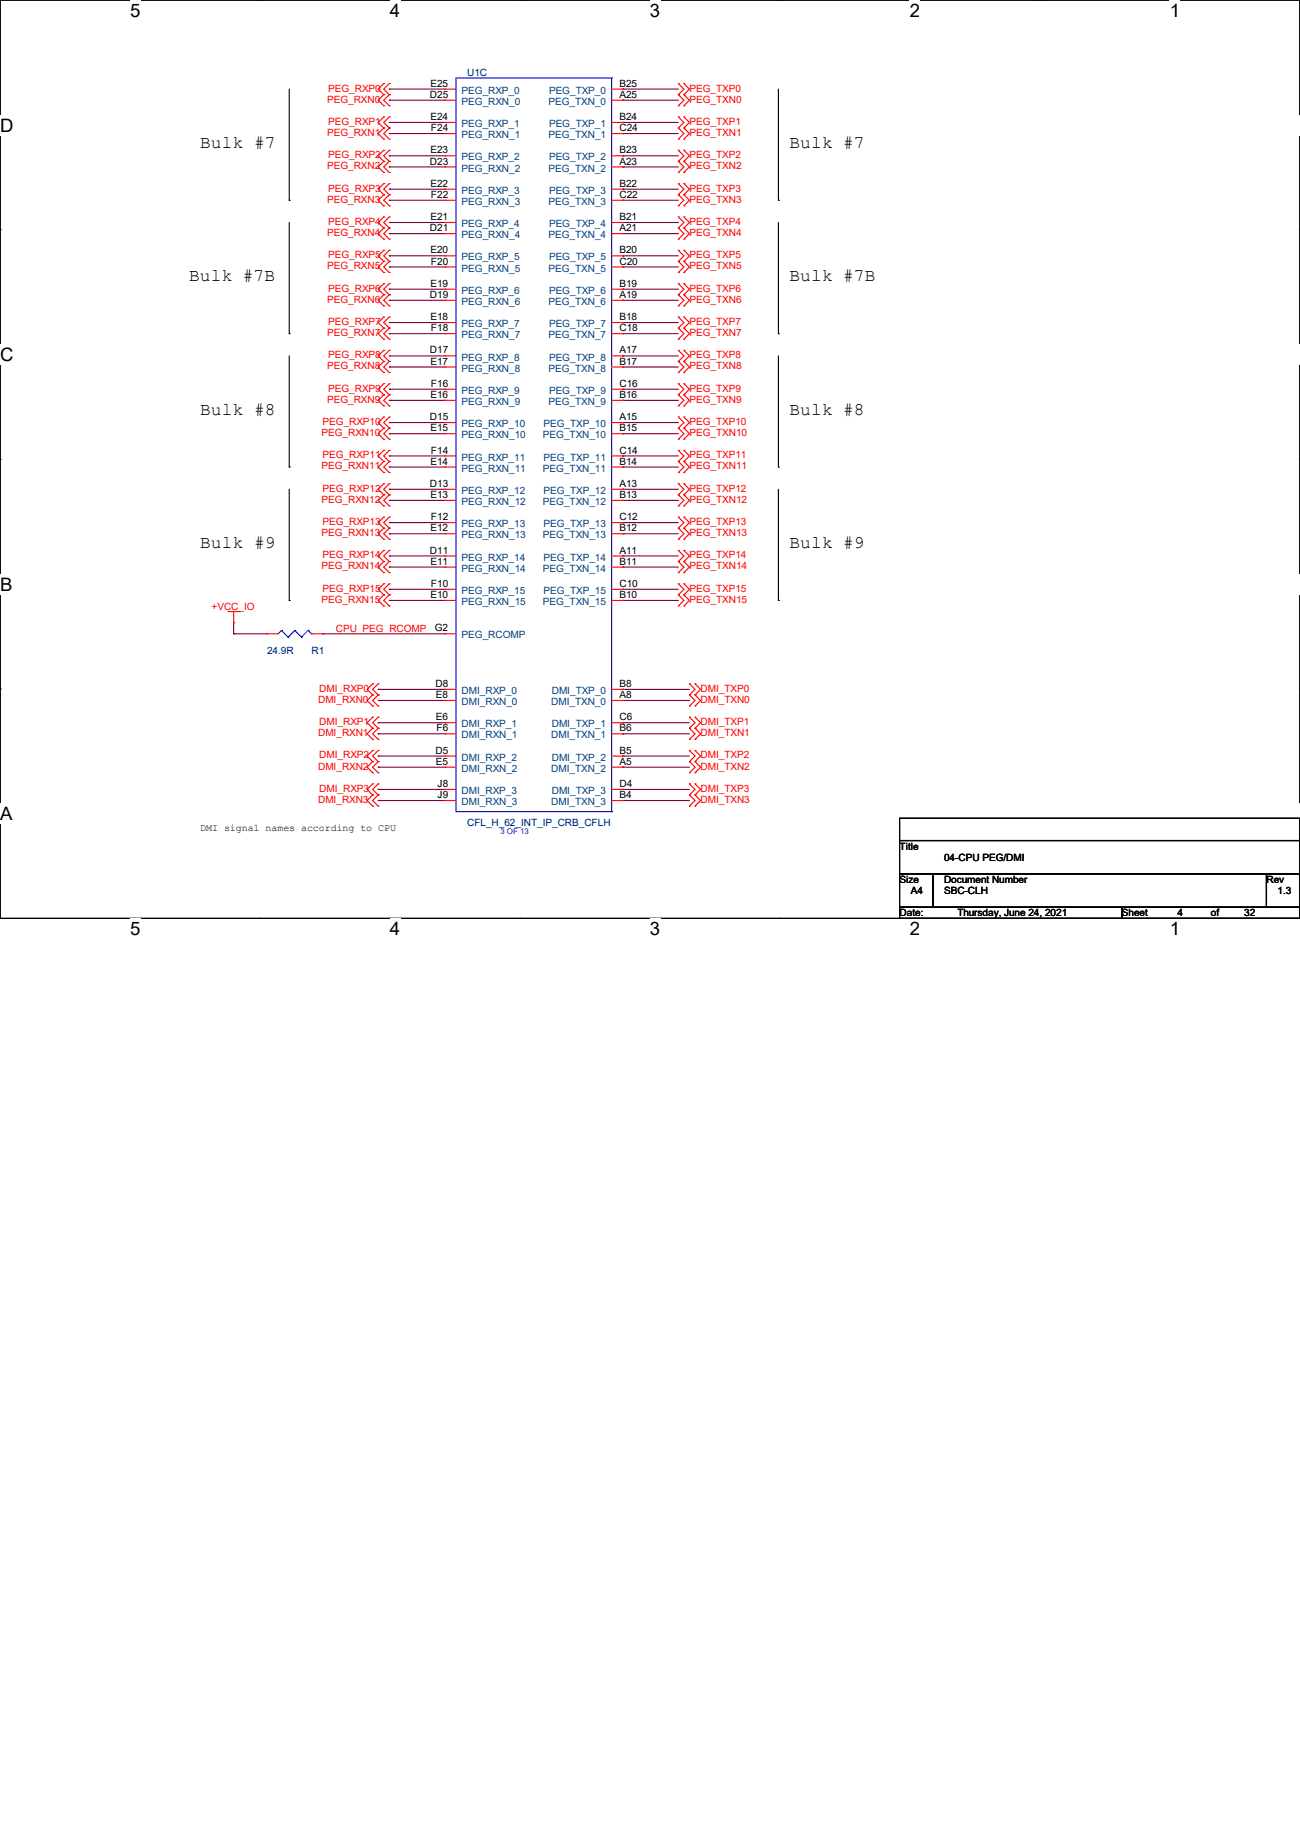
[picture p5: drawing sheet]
<svg xmlns="http://www.w3.org/2000/svg" width="297mm" height="420mm" viewBox="0 0 297 420" stroke-linecap="round" stroke-linejoin="round" font-family="sans-serif">
<path d="M0 0h297v209.8h-297z" fill="none" stroke="#000" stroke-width=".25"/>
<g fill="#fff">
<path d="M29.7 0h2.4v4.8h-2.4z"/>
<path d="M29.7 209.8h2.4v4.8h-2.4z"/>
</g>
<path d="M59.4 0h.1M59.4 209.8h.1" fill="none" stroke="#000" stroke-width=".25"/>
<g fill="#fff">
<path d="M89.1 0h2.3v4.8h-2.3z"/>
<path d="M89.1 209.8h2.3v4.8h-2.3z"/>
</g>
<path d="M118.8 0h.1M118.8 209.8h.1" fill="none" stroke="#000" stroke-width=".25"/>
<g fill="#fff">
<path d="M148.5 0h2.3v4.8h-2.3z"/>
<path d="M148.5 209.8h2.3v4.8h-2.3z"/>
</g>
<path d="M178.2 0h.1M178.2 209.8h.1" fill="none" stroke="#000" stroke-width=".25"/>
<g fill="#fff">
<path d="M207.9 0h2.3v4.8h-2.3z"/>
<path d="M207.9 209.8h2.3v4.8h-2.3z"/>
</g>
<path d="M237.6 0h.1M237.6 209.8h.1" fill="none" stroke="#000" stroke-width=".25"/>
<g fill="#fff">
<path d="M267.3 0h2.3v4.8h-2.3z"/>
<path d="M267.3 209.8h2.3v4.8h-2.3z"/>
<path d="M0 26.2h3.1v4.8h-3.1z"/>
<path d="M297 26.2v4.8z"/>
<path d="M0 78.7h3.1v4.7h-3.1z"/>
<path d="M297 78.7v4.7z"/>
</g>
<path d="M0 52.5h.1M297 52.5h.1" fill="none" stroke="#000" stroke-width=".25"/>
<g fill="#fff">
<path d="M0 131.1h2.9v4.8h-2.9z"/>
<path d="M297 131.1v4.8z"/>
</g>
<path d="M0 104.9h.1M297 104.9h.1" fill="none" stroke="#000" stroke-width=".25"/>
<g fill="#fff">
<path d="M0 183.6h2.9v4.7h-2.9z"/>
<path d="M296.9 183.6h.1v4.7h-.1z"/>
</g>
<g fill="none" stroke="#000" stroke-width=".25">
<path d="M66.1 20.4v25.4M177.8 20.4v25.4M66.1 45.8h.1M66.1 50.8v25.4M177.8 45.8h.1M177.8 50.8v25.4M66.1 76.2h.1M177.8 76.2h.1M66.1 81.3v25.4M177.8 81.3v25.4M66.1 106.7h.1M66.1 111.8v25.4"/>
<path d="M177.8 106.7h.1M177.8 111.8v25.4M66.1 137.2h.1M177.8 137.2h.1M0 157.4h.1M297 157.4h.1M205.5 187h91.5v5.1h-91.5zM205.5 192.1h91.5v7.6h-91.5zM205.5 199.7h7.6v7.6h-7.6zM213.1 199.7h76.2v7.6h-76.2zM289.3 199.7h7.7v7.6h-7.7zM205.5 207.3h50.8v2.5h-50.8z"/>
<path d="M256.3 207.3h40.7v2.5h-40.7z"/>
</g>
<g fill="none" stroke="#800040" stroke-width=".25">
<path d="M88.9 35.6h.1M88.9 38.1h.1M88.9 20.4h.1M88.9 22.9h.1M88.9 28h.1M88.9 30.5h.1M88.9 35.6h12.7M88.9 38.1h12.7M88.9 20.4h12.7M88.9 22.9h12.7M88.9 28h12.7M88.9 30.5h12.7"/>
<path d="M142.3 35.6h.1M142.3 38.1h.1M142.3 20.4h.1M142.3 22.9h.1M142.3 28h.1M142.3 30.5h.1M142.3 35.6h12.7M142.3 38.1h12.7M142.3 20.4h12.7M142.3 22.9h12.7M142.3 28h12.7M142.3 30.5h12.7"/>
<path d="M88.9 50.8h.1M88.9 53.4h.1M88.9 58.5h.1M88.9 43.2h.1M88.9 45.8h.1M88.9 50.8h12.7M88.9 53.4h12.7M88.9 58.5h12.7M88.9 43.2h12.7M88.9 45.8h12.7M142.3 50.8h.1M142.3 53.4h.1"/>
<path d="M142.3 58.5h.1M142.3 43.2h.1M142.3 45.8h.1M142.3 50.8h12.7M142.3 53.4h12.7M142.3 58.5h12.7M142.3 43.2h12.7M142.3 45.8h12.7M88.9 66.1h.1M88.9 68.6h.1M88.9 73.7h.1M88.9 76.2h.1"/>
<path d="M88.9 61h.1M88.9 66.1h12.7M88.9 68.6h12.7M88.9 73.7h12.7M88.9 76.2h12.7M88.9 61h12.7M142.3 66.1h.1M142.3 68.6h.1M142.3 73.7h.1M142.3 76.2h.1M142.3 61h.1M142.3 66.1h12.7"/>
<path d="M142.3 68.6h12.7M142.3 73.7h12.7M142.3 76.2h12.7M142.3 61h12.7M88.9 96.6h.1M88.9 99.1h.1M88.9 81.3h.1M88.9 83.9h.1M88.9 88.9h.1M88.9 91.5h.1M88.9 96.6h12.7M88.9 99.1h12.7"/>
<path d="M88.9 81.3h12.7M88.9 83.9h12.7M88.9 88.9h12.7M88.9 91.5h12.7M142.3 96.6h.1M142.3 99.1h.1M142.3 81.3h.1M142.3 83.9h.1M142.3 88.9h.1M142.3 91.5h.1M142.3 96.6h12.7M142.3 99.1h12.7"/>
<path d="M142.3 81.3h12.7M142.3 83.9h12.7M142.3 88.9h12.7M142.3 91.5h12.7M88.9 111.8h.1M88.9 114.3h.1M88.9 119.4h.1M88.9 104.2h.1M88.9 106.7h.1M88.9 111.8h12.7M88.9 114.3h12.7M88.9 119.4h12.7"/>
<path d="M88.9 104.2h12.7M88.9 106.7h12.7M142.3 111.8h.1M142.3 114.3h.1M142.3 119.4h.1M142.3 104.2h.1M142.3 106.7h.1M142.3 111.8h12.7M142.3 114.3h12.7M142.3 119.4h12.7M142.3 104.2h12.7M142.3 106.7h12.7"/>
<path d="M88.9 127h.1M88.9 129.6h.1M88.9 134.7h.1M88.9 137.2h.1M88.9 122h.1M88.9 127h12.7M88.9 129.6h12.7M88.9 134.7h12.7M88.9 137.2h12.7M88.9 122h12.7M142.3 127h.1M142.3 129.6h.1"/>
<path d="M142.3 134.7h.1M142.3 137.2h.1M142.3 122h.1M142.3 127h12.7M142.3 129.6h12.7M142.3 134.7h12.7M142.3 137.2h12.7M142.3 122h12.7M53.4 144.8h.1M53.4 142.3h.1M53.4 144.8h7.6M53.4 142.3v2.5"/>
<path d="M73.7 144.8h.1M73.7 144.8h27.9M86.4 157.5h.1M86.4 157.5h15.2M142.3 157.5h.1M142.3 157.5h15.2M86.4 160.1h.1M86.4 165.1h.1M86.4 167.7h.1M86.4 172.8h.1M86.4 175.3h.1M86.4 172.8h15.2"/>
<path d="M86.4 175.3h15.2M86.4 160.1h15.2M86.4 165.1h15.2M86.4 167.7h15.2M142.3 172.8h.1M142.3 175.3h.1M142.3 160.1h.1M142.3 165.1h.1M142.3 167.7h.1M142.3 172.8h15.2M142.3 175.3h15.2M142.3 160.1h15.2"/>
<path d="M142.3 165.1h15.2M142.3 167.7h15.2M86.4 180.4h.1M86.4 182.9h.1M86.4 180.4h15.2M86.4 182.9h15.2M142.3 180.4h.1M142.3 182.9h.1M142.3 180.4h15.2M142.3 182.9h15.2"/>
</g>
<g fill="none" stroke="#f00" stroke-width=".25">
<path d="M87.7 19.1h.1M87.7 19.1l-1.3 1.3 1.3 1.2M88.9 19.1h.1M88.9 19.1l-1.2 1.3 1.2 1.2M155 19.1h.1M155 19.1l1.3 1.3-1.3 1.2M156.3 19.1h.1M156.3 19.1l1.2 1.3-1.2 1.2M87.7 21.6h.1M87.7 24.2h.1M87.7 26.7h.1M87.7 29.3h.1"/>
<path d="M87.7 31.8h.1M87.7 34.3h.1M87.7 36.9h.1M87.7 39.4h.1M87.7 21.6l-1.3 1.3 1.3 1.3M87.7 26.7l-1.3 1.3 1.3 1.3M87.7 29.3l-1.3 1.2 1.3 1.3M87.7 34.3l-1.3 1.3 1.3 1.3M87.7 36.9l-1.3 1.2 1.3 1.3M88.9 21.6h.1M88.9 24.2h.1M88.9 26.7h.1"/>
<path d="M88.9 29.3h.1M88.9 31.8h.1M88.9 34.3h.1M88.9 36.9h.1M88.9 39.4h.1M88.9 21.6l-1.2 1.3 1.2 1.3M88.9 26.7l-1.2 1.3 1.2 1.3M88.9 29.3l-1.2 1.2 1.2 1.3M88.9 34.3l-1.2 1.3 1.2 1.3M88.9 36.9l-1.2 1.2 1.2 1.3M101.6 20.4h.1M101.6 22.9h.1"/>
<path d="M101.6 28h.1M101.6 30.5h.1M101.6 35.6h.1M101.6 38.1h.1M101.6 20.4h2.6M101.6 22.9h2.6M101.6 28h2.6M101.6 30.5h2.6M101.6 35.6h2.6M101.6 38.1h2.6M139.7 20.4h2.6M139.7 22.9h2.6"/>
<path d="M139.7 28h2.6M139.7 30.5h2.6M139.7 35.6h2.6M139.7 38.1h2.6M142.3 20.4h.1M142.3 22.9h.1M142.3 28h.1M142.3 30.5h.1M142.3 35.6h.1M142.3 38.1h.1M155 21.6h.1M155 24.2h.1"/>
<path d="M155 29.3h.1M155 26.7h.1M155 31.8h.1M155 36.9h.1M155 34.3h.1M155 39.4h.1M155 21.6l1.3 1.3-1.3 1.3M155 26.7l1.3 1.3-1.3 1.3M155 29.3l1.3 1.2-1.3 1.3M155 34.3l1.3 1.3-1.3 1.3M155 36.9l1.3 1.2-1.3 1.3M156.3 21.6h.1"/>
<path d="M156.3 24.2h.1M156.3 29.3h.1M156.3 26.7h.1M156.3 31.8h.1M156.3 36.9h.1M156.3 34.3h.1M156.3 39.4h.1M156.3 21.6l1.2 1.3-1.2 1.3M156.3 26.7l1.2 1.3-1.2 1.3M156.3 29.3l1.2 1.2-1.2 1.3M156.3 34.3l1.2 1.3-1.2 1.3M156.3 36.9l1.2 1.2-1.2 1.3"/>
<path d="M87.7 42h.1M87.7 44.5h.1M87.7 47h.1M87.7 49.6h.1M87.7 52.1h.1M87.7 54.7h.1M87.7 59.7h.1M87.7 57.2h.1M87.7 42l-1.3 1.2 1.3 1.3M87.7 44.5l-1.3 1.3 1.3 1.2M87.7 49.6l-1.3 1.2 1.3 1.3M87.7 52.1l-1.3 1.3 1.3 1.3"/>
<path d="M87.7 57.2l-1.3 1.3 1.3 1.2M87.7 59.7l-1.3 1.3 1.3 1.3M88.9 42h.1M88.9 44.5h.1M88.9 47h.1M88.9 49.6h.1M88.9 52.1h.1M88.9 54.7h.1M88.9 59.7h.1M88.9 57.2h.1M88.9 42l-1.2 1.2 1.2 1.3M88.9 44.5l-1.2 1.3 1.2 1.2"/>
<path d="M88.9 49.6l-1.2 1.2 1.2 1.3M88.9 52.1l-1.2 1.3 1.2 1.3M88.9 57.2l-1.2 1.3 1.2 1.2M88.9 59.7l-1.2 1.3 1.2 1.3M101.6 43.2h.1M101.6 45.8h.1M101.6 50.8h.1M101.6 53.4h.1M101.6 58.5h.1M101.6 43.2h2.6M101.6 45.8h2.6M101.6 50.8h2.6"/>
<path d="M101.6 53.4h2.6M101.6 58.5h2.6M139.7 43.2h2.6M139.7 45.8h2.6M139.7 50.8h2.6M139.7 53.4h2.6M139.7 58.5h2.6M142.3 43.2h.1M142.3 45.8h.1M142.3 50.8h.1M142.3 53.4h.1M142.3 58.5h.1"/>
<path d="M155 44.5h.1M155 42h.1M155 47h.1M155 52.1h.1M155 49.6h.1M155 54.7h.1M155 59.7h.1M155 57.2h.1M155 42l1.3 1.2-1.3 1.3M155 44.5l1.3 1.3-1.3 1.2M155 49.6l1.3 1.2-1.3 1.3M155 52.1l1.3 1.3-1.3 1.3"/>
<path d="M155 57.2l1.3 1.3-1.3 1.2M155 59.7l1.3 1.3-1.3 1.3M156.3 44.5h.1M156.3 42h.1M156.3 47h.1M156.3 52.1h.1M156.3 49.6h.1M156.3 54.7h.1M156.3 59.7h.1M156.3 57.2h.1M156.3 42l1.2 1.2-1.2 1.3M156.3 44.5l1.2 1.3-1.2 1.2"/>
<path d="M156.3 49.6l1.2 1.2-1.2 1.3M156.3 52.1l1.2 1.3-1.2 1.3M156.3 57.2l1.2 1.3-1.2 1.2M156.3 59.7l1.2 1.3-1.2 1.3M87.7 62.3h.1M87.7 67.4h.1M87.7 64.8h.1M87.7 69.9h.1M87.7 75h.1M87.7 72.4h.1M87.7 77.5h.1M87.7 64.8l-1.3 1.3 1.3 1.3"/>
<path d="M87.7 67.4l-1.3 1.2 1.3 1.3M87.7 72.4l-1.3 1.3 1.3 1.3M87.7 75l-1.3 1.2 1.3 1.3M88.9 62.3h.1M88.9 67.4h.1M88.9 64.8h.1M88.9 69.9h.1M88.9 75h.1M88.9 72.4h.1M88.9 77.5h.1M88.9 64.8l-1.2 1.3 1.2 1.3M88.9 67.4l-1.2 1.2 1.2 1.3"/>
<path d="M88.9 72.4l-1.2 1.3 1.2 1.3M88.9 75l-1.2 1.2 1.2 1.3M101.6 61h.1M101.6 66.1h.1M101.6 68.6h.1M101.6 73.7h.1M101.6 76.2h.1M101.6 61h2.6M101.6 66.1h2.6M101.6 68.6h2.6M101.6 73.7h2.6M101.6 76.2h2.6"/>
<path d="M139.7 61h2.6M139.7 66.1h2.6M139.7 68.6h2.6M139.7 73.7h2.6M139.7 76.2h2.6M142.3 61h.1M142.3 66.1h.1M142.3 68.6h.1M142.3 73.7h.1M142.3 76.2h.1M155 62.3h.1M155 67.4h.1"/>
<path d="M155 64.8h.1M155 69.9h.1M155 75h.1M155 72.4h.1M155 77.5h.1M155 64.8l1.3 1.3-1.3 1.3M155 67.4l1.3 1.2-1.3 1.3M155 72.4l1.3 1.3-1.3 1.3M155 75l1.3 1.2-1.3 1.3M156.3 62.3h.1M156.3 67.4h.1M156.3 64.8h.1"/>
<path d="M156.3 69.9h.1M156.3 75h.1M156.3 72.4h.1M156.3 77.5h.1M156.3 64.8l1.2 1.3-1.2 1.3M156.3 67.4l1.2 1.2-1.2 1.3M156.3 72.4l1.2 1.3-1.2 1.3M156.3 75l1.2 1.2-1.2 1.3M87.7 82.6h.1M87.7 80.1h.1M87.7 85.1h.1M87.7 90.2h.1"/>
<path d="M87.7 87.7h.1M87.7 92.8h.1M87.7 97.8h.1M87.7 95.3h.1M87.7 80.1l-1.3 1.2 1.3 1.3M87.7 82.6l-1.3 1.3 1.3 1.2M87.7 87.7l-1.3 1.2 1.3 1.3M87.7 90.2l-1.3 1.3 1.3 1.3M87.7 95.3l-1.3 1.3 1.3 1.2M87.7 97.8l-1.3 1.3 1.3 1.3M88.9 82.6h.1M88.9 80.1h.1"/>
<path d="M88.9 85.1h.1M88.9 90.2h.1M88.9 87.7h.1M88.9 92.8h.1M88.9 97.8h.1M88.9 95.3h.1M88.9 90.2l-1.2 1.3 1.2 1.3M88.9 95.3l-1.2 1.3 1.2 1.2M88.9 80.1l-1.2 1.2 1.2 1.3M88.9 82.6l-1.2 1.3 1.2 1.2M88.9 87.7l-1.2 1.2 1.2 1.3M88.9 97.8l-1.2 1.3 1.2 1.3"/>
<path d="M101.6 81.3h.1M101.6 83.9h.1M101.6 88.9h.1M101.6 91.5h.1M101.6 96.6h.1M101.6 99.1h.1M101.6 81.3h2.6M101.6 83.9h2.6M101.6 88.9h2.6M101.6 91.5h2.6M101.6 96.6h2.6M101.6 99.1h2.6"/>
<path d="M139.7 81.3h2.6M139.7 83.9h2.6M139.7 88.9h2.6M139.7 91.5h2.6M139.7 96.6h2.6M139.7 99.1h2.6M142.3 81.3h.1M142.3 83.9h.1M142.3 88.9h.1M142.3 91.5h.1M142.3 96.6h.1M142.3 99.1h.1"/>
<path d="M155 82.6h.1M155 80.1h.1M155 85.1h.1M155 90.2h.1M155 87.7h.1M155 92.8h.1M155 97.8h.1M155 95.3h.1M155 95.3l1.3 1.3-1.3 1.2M155 80.1l1.3 1.2-1.3 1.3M155 82.6l1.3 1.3-1.3 1.2M155 87.7l1.3 1.2-1.3 1.3"/>
<path d="M155 90.2l1.3 1.3-1.3 1.3M155 97.8l1.3 1.3-1.3 1.3M156.3 82.6h.1M156.3 80.1h.1M156.3 85.1h.1M156.3 90.2h.1M156.3 87.7h.1M156.3 92.8h.1M156.3 97.8h.1M156.3 95.3h.1M156.3 82.6l1.2 1.3-1.2 1.2M156.3 97.8l1.2 1.3-1.2 1.3"/>
<path d="M156.3 80.1l1.2 1.2-1.2 1.3M156.3 87.7l1.2 1.2-1.2 1.3M156.3 90.2l1.2 1.3-1.2 1.3M156.3 95.3l1.2 1.3-1.2 1.2M87.7 113.1h.1M87.7 110.5h.1M87.7 115.6h.1M87.7 118.2h.1M87.7 100.4h.1M87.7 105.5h.1M87.7 102.9h.1M87.7 108h.1"/>
<path d="M87.7 105.5l-1.3 1.2 1.3 1.3M87.7 113.1l-1.3 1.2 1.3 1.3M87.7 110.5l-1.3 1.3 1.3 1.3M87.7 118.2l-1.3 1.2 1.3 1.3M87.7 102.9l-1.3 1.3 1.3 1.3M88.9 113.1h.1M88.9 110.5h.1M88.9 115.6h.1M88.9 118.2h.1M88.9 100.4h.1M88.9 105.5h.1M88.9 102.9h.1"/>
<path d="M88.9 108h.1M88.9 102.9l-1.2 1.3 1.2 1.3M88.9 105.5l-1.2 1.2 1.2 1.3M88.9 113.1l-1.2 1.2 1.2 1.3M88.9 118.2l-1.2 1.2 1.2 1.3M88.9 110.5l-1.2 1.3 1.2 1.3M101.6 104.2h.1M101.6 106.7h.1M101.6 111.8h.1M101.6 114.3h.1M101.6 119.4h.1M101.6 104.2h2.6"/>
<path d="M101.6 106.7h2.6M101.6 111.8h2.6M101.6 114.3h2.6M101.6 119.4h2.6M139.7 104.2h2.6M139.7 106.7h2.6M139.7 111.8h2.6M139.7 114.3h2.6M139.7 119.4h2.6M142.3 104.2h.1M142.3 106.7h.1M142.3 111.8h.1"/>
<path d="M142.3 114.3h.1M142.3 119.4h.1M155 100.4h.1M155 105.5h.1M155 102.9h.1M155 108h.1M155 113.1h.1M155 110.5h.1M155 115.6h.1M155 118.2h.1M155 102.9l1.3 1.3-1.3 1.3M155 105.5l1.3 1.2-1.3 1.3"/>
<path d="M155 110.5l1.3 1.3-1.3 1.3M155 113.1l1.3 1.2-1.3 1.3M155 118.2l1.3 1.2-1.3 1.3M156.3 100.4h.1M156.3 105.5h.1M156.3 102.9h.1M156.3 108h.1M156.3 113.1h.1M156.3 110.5h.1M156.3 115.6h.1M156.3 118.2h.1M156.3 105.5l1.2 1.2-1.2 1.3"/>
<path d="M156.3 102.9l1.2 1.3-1.2 1.3M156.3 110.5l1.2 1.3-1.2 1.3M156.3 113.1l1.2 1.2-1.2 1.3M156.3 118.2l1.2 1.2-1.2 1.3M52.1 139.7h2.6M53.4 139.7v2.6M54.7 139.7h.1M87.7 123.2h.1M87.7 120.7h.1M87.7 128.3h.1M87.7 125.8h.1M87.7 135.9h.1"/>
<path d="M87.7 133.4h.1M87.7 138.5h.1M87.7 130.9h.1M87.7 128.3l-1.3 1.3 1.3 1.3M87.7 135.9l-1.3 1.3 1.3 1.3M87.7 120.7l-1.3 1.3 1.3 1.2M87.7 125.8l-1.3 1.2 1.3 1.3M87.7 133.4l-1.3 1.3 1.3 1.2M88.9 123.2h.1M88.9 120.7h.1M88.9 128.3h.1M88.9 125.8h.1"/>
<path d="M88.9 135.9h.1M88.9 133.4h.1M88.9 138.5h.1M88.9 130.9h.1M88.9 120.7l-1.2 1.3 1.2 1.2M88.9 125.8l-1.2 1.2 1.2 1.3M88.9 135.9l-1.2 1.3 1.2 1.3M88.9 133.4l-1.2 1.3 1.2 1.2M88.9 128.3l-1.2 1.3 1.2 1.3M101.6 122h.1M101.6 127h.1M101.6 129.6h.1"/>
<path d="M101.6 134.7h.1M101.6 137.2h.1M101.6 122h2.6M101.6 127h2.6M101.6 129.6h2.6M101.6 134.7h2.6M101.6 137.2h2.6M139.7 122h2.6M139.7 127h2.6M139.7 129.6h2.6M139.7 134.7h2.6M139.7 137.2h2.6"/>
<path d="M142.3 122h.1M142.3 127h.1M142.3 129.6h.1M142.3 134.7h.1M142.3 137.2h.1M155 123.2h.1M155 120.7h.1M155 128.3h.1M155 125.8h.1M155 135.9h.1M155 133.4h.1M155 138.5h.1"/>
<path d="M155 130.9h.1M155 120.7l1.3 1.3-1.3 1.2M155 125.8l1.3 1.2-1.3 1.3M155 133.4l1.3 1.3-1.3 1.2M155 135.9l1.3 1.3-1.3 1.3M155 128.3l1.3 1.3-1.3 1.3M156.3 123.2h.1M156.3 120.7h.1M156.3 128.3h.1M156.3 125.8h.1M156.3 135.9h.1M156.3 133.4h.1"/>
<path d="M156.3 138.5h.1M156.3 130.9h.1M156.3 120.7l1.2 1.3-1.2 1.2M156.3 125.8l1.2 1.2-1.2 1.3M156.3 133.4l1.2 1.3-1.2 1.2M156.3 135.9l1.2 1.3-1.2 1.3M156.3 128.3l1.2 1.3-1.2 1.3M53.4 142.3h.1M61 144.8h.1M61 144.8h2.5M71.2 144.8h2.5M73.7 144.8h.1"/>
<path d="M85.1 158.8h.1M85.1 156.3h.1M85.1 156.3l-1.2 1.2 1.2 1.3M85.1 158.8l-1.2 1.3 1.2 1.2M86.4 158.8h.1M86.4 156.3h.1M86.4 156.3l-1.3 1.2 1.3 1.3M86.4 158.8l-1.3 1.3 1.3 1.2M101.6 157.5h.1M101.6 144.8h.1M101.6 157.5h2.6M101.6 144.8h2.6"/>
<path d="M139.7 157.5h2.6M142.3 157.5h.1M157.5 158.8h.1M157.5 156.3h.1M157.5 156.3l1.3 1.2-1.3 1.3M157.5 158.8l1.3 1.3-1.3 1.2M158.8 158.8h.1M158.8 156.3h.1M158.8 156.3l1.3 1.2-1.3 1.3M158.8 158.8l1.3 1.3-1.3 1.2M85.1 166.4h.1M85.1 163.9h.1"/>
<path d="M85.1 174h.1M85.1 171.5h.1M85.1 179.1h.1M85.1 169h.1M85.1 161.3h.1M85.1 176.6h.1M85.1 163.9l-1.2 1.2 1.2 1.3M85.1 171.5l-1.2 1.3 1.2 1.2M85.1 179.1l-1.2 1.3 1.2 1.3M85.1 166.4l-1.2 1.3 1.2 1.3M85.1 174l-1.2 1.3 1.2 1.3M86.4 166.4h.1"/>
<path d="M86.4 163.9h.1M86.4 174h.1M86.4 171.5h.1M86.4 179.1h.1M86.4 169h.1M86.4 161.3h.1M86.4 176.6h.1M86.4 163.9l-1.3 1.2 1.3 1.3M86.4 171.5l-1.3 1.3 1.3 1.2M86.4 179.1l-1.3 1.3 1.3 1.3M86.4 166.4l-1.3 1.3 1.3 1.3M86.4 174l-1.3 1.3 1.3 1.3"/>
<path d="M101.6 160.1h.1M101.6 165.1h.1M101.6 167.7h.1M101.6 172.8h.1M101.6 175.3h.1M101.6 160.1h2.6M101.6 165.1h2.6M101.6 167.7h2.6M101.6 172.8h2.6M101.6 175.3h2.6M139.7 160.1h2.6M139.7 165.1h2.6"/>
<path d="M139.7 167.7h2.6M139.7 172.8h2.6M139.7 175.3h2.6M142.3 160.1h.1M142.3 165.1h.1M142.3 167.7h.1M142.3 172.8h.1M142.3 175.3h.1M157.5 166.4h.1M157.5 163.9h.1M157.5 174h.1M157.5 171.5h.1"/>
<path d="M157.5 179.1h.1M157.5 161.3h.1M157.5 169h.1M157.5 176.6h.1M157.5 163.9l1.3 1.2-1.3 1.3M157.5 171.5l1.3 1.3-1.3 1.2M157.5 179.1l1.3 1.3-1.3 1.3M157.5 166.4l1.3 1.3-1.3 1.3M157.5 174l1.3 1.3-1.3 1.3M158.8 166.4h.1M158.8 163.9h.1M158.8 174h.1"/>
<path d="M158.8 171.5h.1M158.8 179.1h.1M158.8 161.3h.1M158.8 169h.1M158.8 176.6h.1M158.8 163.9l1.3 1.2-1.3 1.3M158.8 171.5l1.3 1.3-1.3 1.2M158.8 179.1l1.3 1.3-1.3 1.3M158.8 166.4l1.3 1.3-1.3 1.3M158.8 174l1.3 1.3-1.3 1.3M85.1 181.7h.1M85.1 184.2h.1"/>
<path d="M85.1 181.7l-1.2 1.2 1.2 1.3M86.4 181.7h.1M86.4 184.2h.1M86.4 181.7l-1.3 1.2 1.3 1.3M101.6 180.4h.1M101.6 182.9h.1M101.6 180.4h2.6M101.6 182.9h2.6M139.7 180.4h2.6M139.7 182.9h2.6M142.3 180.4h.1M142.3 182.9h.1"/>
<path d="M157.5 181.7h.1M157.5 184.2h.1M157.5 181.7l1.3 1.2-1.3 1.3M158.8 181.7h.1M158.8 184.2h.1M158.8 181.7l1.3 1.2-1.3 1.3"/>
</g>
<g fill="none" stroke="#00f" stroke-width=".25">
<path d="M139.7 17.8h.1M139.7 17.8h-35.5v167.7M139.7 17.8v167.7M64.3 144.1h.1M64.3 144.1l-.8 .7M64.3 144.1l1.5 1.5M65.8 145.6h.1M67.4 144.1h.1M67.4 144.1l-1.6 1.5M67.4 144.1l1.5 1.5M68.9 145.6h.1M70.4 144.1h.1"/>
<path d="M70.4 144.1l-1.5 1.5M70.4 144.1l.8 .7M71.2 144.8h.1M104.2 185.5h.1M104.2 185.5h35.5M139.7 185.5h.1"/>
</g>
<g font-size="4.2">
<text x="29.7" y="3.9">5</text>
<text x="89.1" y="3.9">4</text>
<text x="148.5" y="3.9">3</text>
<text x="207.9" y="3.9">2</text>
<text x="267.3" y="3.9">1</text>
<text x="0" y="30.1">D</text>
<text x="0" y="82.5">C</text>
<text x="0" y="135">B</text>
<text x="0" y="187.4">A</text>
<text x="297" y="187.4">A</text>
<text x="29.7" y="213.7">5</text>
<text x="89.1" y="213.7">4</text>
<text x="148.5" y="213.7">3</text>
<text x="207.9" y="213.7">2</text>
<text x="267.3" y="213.7">1</text>
</g>
<g font-size="4.1">
<text x="45.8" y="33.8">Bulk #7</text>
<text x="180.4" y="33.8">Bulk #7</text>
<text x="43.2" y="64.3">Bulk #7B</text>
<text x="180.4" y="64.3">Bulk #7B</text>
<text x="45.8" y="94.7">Bulk #8</text>
<text x="180.4" y="94.7">Bulk #8</text>
<text x="45.8" y="125.2">Bulk #9</text>
<text x="180.4" y="125.2">Bulk #9</text>
</g>
<g font-size="2.3" fill="#000080">
<text x="106.7" y="17.4">U1C</text>
<text x="61" y="149.4">24.9R</text>
<text x="71.2" y="149.4">R1</text>
<text x="106.7" y="188.8">CFL_H_62_INT_IP_CRB_CFLH</text>
</g>
<g font-size="2.3" fill="#f00">
<text x="74.7" y="23.5">PEG_RXN0</text>
<text x="75" y="20.9">PEG_RXP0</text>
<text x="157.5" y="20.9">PEG_TXP0</text>
<text x="157.5" y="23.5">PEG_TXN0</text>
<text x="75" y="28.5">PEG_RXP1</text>
<text x="157.5" y="28.5">PEG_TXP1</text>
<text x="74.7" y="31.1">PEG_RXN1</text>
<text x="157.5" y="31.1">PEG_TXN1</text>
<text x="74.7" y="38.7">PEG_RXN2</text>
<text x="75" y="36.2">PEG_RXP2</text>
<text x="157.5" y="36.2">PEG_TXP2</text>
<text x="157.5" y="38.7">PEG_TXN2</text>
<text x="74.7" y="46.3">PEG_RXN3</text>
<text x="75" y="43.8">PEG_RXP3</text>
<text x="157.5" y="43.8">PEG_TXP3</text>
<text x="157.5" y="46.3">PEG_TXN3</text>
<text x="74.7" y="53.9">PEG_RXN4</text>
<text x="75" y="51.4">PEG_RXP4</text>
<text x="157.5" y="51.4">PEG_TXP4</text>
<text x="157.5" y="53.9">PEG_TXN4</text>
<text x="75" y="59">PEG_RXP5</text>
<text x="157.5" y="59">PEG_TXP5</text>
<text x="74.7" y="61.6">PEG_RXN5</text>
<text x="157.5" y="61.6">PEG_TXN5</text>
<text x="74.7" y="69.2">PEG_RXN6</text>
<text x="75" y="66.6">PEG_RXP6</text>
<text x="157.5" y="66.6">PEG_TXP6</text>
<text x="157.5" y="69.2">PEG_TXN6</text>
<text x="74.7" y="76.8">PEG_RXN7</text>
<text x="75" y="74.3">PEG_RXP7</text>
<text x="157.5" y="74.3">PEG_TXP7</text>
<text x="157.5" y="76.8">PEG_TXN7</text>
<text x="75" y="81.9">PEG_RXP8</text>
<text x="157.5" y="81.9">PEG_TXP8</text>
<text x="74.7" y="84.4">PEG_RXN8</text>
<text x="75" y="89.5">PEG_RXP9</text>
<text x="157.5" y="84.4">PEG_TXN8</text>
<text x="157.5" y="89.5">PEG_TXP9</text>
<text x="74.7" y="92">PEG_RXN9</text>
<text x="157.5" y="92">PEG_TXN9</text>
<text x="73.4" y="99.7">PEG_RXN10</text>
<text x="73.7" y="97.1">PEG_RXP10</text>
<text x="157.5" y="97.1">PEG_TXP10</text>
<text x="157.5" y="99.7">PEG_TXN10</text>
<text x="73.4" y="107.3">PEG_RXN11</text>
<text x="73.7" y="104.7">PEG_RXP11</text>
<text x="157.5" y="104.7">PEG_TXP11</text>
<text x="157.5" y="107.3">PEG_TXN11</text>
<text x="73.7" y="112.4">PEG_RXP12</text>
<text x="157.5" y="112.4">PEG_TXP12</text>
<text x="73.4" y="114.9">PEG_RXN12</text>
<text x="73.7" y="120">PEG_RXP13</text>
<text x="157.5" y="114.9">PEG_TXN12</text>
<text x="157.5" y="120">PEG_TXP13</text>
<text x="73.4" y="122.5">PEG_RXN13</text>
<text x="157.5" y="122.5">PEG_TXN13</text>
<text x="73.4" y="130.1">PEG_RXN14</text>
<text x="73.7" y="127.6">PEG_RXP14</text>
<text x="157.5" y="127.6">PEG_TXP14</text>
<text x="157.5" y="130.1">PEG_TXN14</text>
<text x="73.4" y="137.8">PEG_RXN15</text>
<text x="73.7" y="135.2">PEG_RXP15</text>
<text x="157.5" y="135.2">PEG_TXP15</text>
<text x="157.5" y="137.8">PEG_TXN15</text>
<text x="48.3" y="139.3">+VCC_IO</text>
<text x="76.8" y="144.3">CPU_PEG_RCOMP</text>
<text x="72.7" y="160.6">DMI_RXN0</text>
<text x="72.9" y="158.1">DMI_RXP0</text>
<text x="160.1" y="158.1">DMI_TXP0</text>
<text x="160.1" y="160.6">DMI_TXN0</text>
<text x="72.9" y="165.7">DMI_RXP1</text>
<text x="160.1" y="165.7">DMI_TXP1</text>
<text x="72.7" y="168.2">DMI_RXN1</text>
<text x="72.9" y="173.3">DMI_RXP2</text>
<text x="160.1" y="173.3">DMI_TXP2</text>
<text x="160.1" y="168.2">DMI_TXN1</text>
<text x="72.7" y="175.9">DMI_RXN2</text>
<text x="160.1" y="175.9">DMI_TXN2</text>
<text x="72.7" y="183.5">DMI_RXN3</text>
<text x="72.9" y="180.9">DMI_RXP3</text>
<text x="160.1" y="180.9">DMI_TXP3</text>
<text x="160.1" y="183.5">DMI_TXN3</text>
</g>
<g font-size="2.3">
<text x="98.2" y="22.4">D25</text>
<text x="98.3" y="19.8">E25</text>
<text x="141.5" y="19.8">B25</text>
<text x="141.5" y="22.4">A25</text>
<text x="98.3" y="27.4">E24</text>
<text x="98.5" y="30">F24</text>
<text x="141.5" y="27.4">B24</text>
<text x="141.5" y="30">C24</text>
<text x="98.3" y="35.1">E23</text>
<text x="141.5" y="35.1">B23</text>
<text x="98.2" y="37.6">D23</text>
<text x="141.5" y="37.6">A23</text>
<text x="98.3" y="42.7">E22</text>
<text x="98.5" y="45.2">F22</text>
<text x="141.5" y="42.7">B22</text>
<text x="141.5" y="45.2">C22</text>
<text x="98.2" y="52.8">D21</text>
<text x="98.3" y="50.3">E21</text>
<text x="141.5" y="50.3">B21</text>
<text x="141.5" y="52.8">A21</text>
<text x="98.3" y="57.9">E20</text>
<text x="141.5" y="57.9">B20</text>
<text x="98.3" y="65.5">E19</text>
<text x="98.5" y="60.5">F20</text>
<text x="141.5" y="60.5">C20</text>
<text x="141.5" y="65.5">B19</text>
<text x="98.2" y="68.1">D19</text>
<text x="141.5" y="68.1">A19</text>
<text x="98.3" y="73.2">E18</text>
<text x="98.5" y="75.7">F18</text>
<text x="141.5" y="73.2">B18</text>
<text x="141.5" y="75.7">C18</text>
<text x="98.2" y="80.8">D17</text>
<text x="98.3" y="83.3">E17</text>
<text x="141.5" y="80.8">A17</text>
<text x="141.5" y="83.3">B17</text>
<text x="98.5" y="88.4">F16</text>
<text x="141.5" y="88.4">C16</text>
<text x="98.3" y="90.9">E16</text>
<text x="141.5" y="90.9">B16</text>
<text x="98.2" y="96">D15</text>
<text x="98.3" y="98.6">E15</text>
<text x="141.5" y="96">A15</text>
<text x="141.5" y="98.6">B15</text>
<text x="98.3" y="106.2">E14</text>
<text x="98.5" y="103.6">F14</text>
<text x="141.5" y="103.6">C14</text>
<text x="141.5" y="106.2">B14</text>
<text x="98.2" y="111.3">D13</text>
<text x="98.3" y="113.8">E13</text>
<text x="141.5" y="111.3">A13</text>
<text x="141.5" y="113.8">B13</text>
<text x="98.5" y="118.9">F12</text>
<text x="141.5" y="118.9">C12</text>
<text x="98.3" y="121.4">E12</text>
<text x="141.5" y="121.4">B12</text>
<text x="98.2" y="126.5">D11</text>
<text x="98.3" y="129">E11</text>
<text x="141.5" y="126.5">A11</text>
<text x="141.5" y="129">B11</text>
<text x="98.3" y="136.7">E10</text>
<text x="98.5" y="134.1">F10</text>
<text x="141.5" y="134.1">C10</text>
<text x="141.5" y="136.7">B10</text>
<text x="99.4" y="144.3">G2</text>
<text x="99.5" y="157">D8</text>
<text x="99.6" y="159.5">E8</text>
<text x="141.5" y="157">B8</text>
<text x="141.5" y="159.5">A8</text>
<text x="99.6" y="164.6">E6</text>
<text x="99.7" y="167.1">F6</text>
<text x="141.5" y="164.6">C6</text>
<text x="141.5" y="167.1">B6</text>
<text x="99.5" y="172.2">D5</text>
<text x="141.5" y="172.2">B5</text>
<text x="99.6" y="174.8">E5</text>
<text x="100" y="179.8">J8</text>
<text x="141.5" y="174.8">A5</text>
<text x="141.5" y="179.8">D4</text>
<text x="100" y="182.4">J9</text>
<text x="141.5" y="182.4">B4</text>
<text x="45.8" y="189.9">DMI signal names according to CPU</text>
<text x="205.5" y="194.1">Title</text>
<text x="215.7" y="196.7">04-CPU PEG/DMI</text>
<text x="205.5" y="201.8">Size</text>
<text x="215.7" y="201.8">Document Number</text>
<text x="289.4" y="201.8">Rev</text>
<text x="205.5" y="209.4">Date:</text>
<text x="208.1" y="204.3">A4</text>
<text x="215.7" y="204.3">SBC-CLH</text>
<text x="218.7" y="209.4">Thursday, June 24, 2021</text>
<text x="256.3" y="209.4">Sheet</text>
<text x="269" y="209.4">4</text>
<text x="276.7" y="209.4">of</text>
<text x="284.3" y="209.4">32</text>
<text x="291.9" y="204.3">1.3</text>
</g>
<g font-size="2.3" fill="#004080">
<text x="105.5" y="21.4">PEG_RXP_0</text>
<text x="105.5" y="24">PEG_RXN_0</text>
<text x="125.3" y="24">PEG_TXN_0</text>
<text x="125.4" y="21.4">PEG_TXP_0</text>
<text x="105.5" y="29">PEG_RXP_1</text>
<text x="125.4" y="29">PEG_TXP_1</text>
<text x="105.5" y="31.6">PEG_RXN_1</text>
<text x="125.3" y="31.6">PEG_TXN_1</text>
<text x="105.5" y="36.7">PEG_RXP_2</text>
<text x="105.5" y="39.2">PEG_RXN_2</text>
<text x="125.3" y="39.2">PEG_TXN_2</text>
<text x="125.4" y="36.7">PEG_TXP_2</text>
<text x="105.5" y="44.3">PEG_RXP_3</text>
<text x="105.5" y="46.8">PEG_RXN_3</text>
<text x="125.3" y="46.8">PEG_TXN_3</text>
<text x="125.4" y="44.3">PEG_TXP_3</text>
<text x="105.5" y="51.9">PEG_RXP_4</text>
<text x="125.4" y="51.9">PEG_TXP_4</text>
<text x="105.5" y="54.4">PEG_RXN_4</text>
<text x="105.5" y="59.5">PEG_RXP_5</text>
<text x="125.3" y="54.4">PEG_TXN_4</text>
<text x="125.4" y="59.5">PEG_TXP_5</text>
<text x="105.5" y="62.1">PEG_RXN_5</text>
<text x="125.3" y="62.1">PEG_TXN_5</text>
<text x="105.5" y="67.1">PEG_RXP_6</text>
<text x="105.5" y="69.7">PEG_RXN_6</text>
<text x="125.3" y="69.7">PEG_TXN_6</text>
<text x="125.4" y="67.1">PEG_TXP_6</text>
<text x="105.5" y="74.8">PEG_RXP_7</text>
<text x="105.5" y="77.3">PEG_RXN_7</text>
<text x="125.3" y="77.3">PEG_TXN_7</text>
<text x="125.4" y="74.8">PEG_TXP_7</text>
<text x="105.5" y="82.4">PEG_RXP_8</text>
<text x="125.4" y="82.4">PEG_TXP_8</text>
<text x="105.5" y="84.9">PEG_RXN_8</text>
<text x="125.3" y="84.9">PEG_TXN_8</text>
<text x="105.5" y="90">PEG_RXP_9</text>
<text x="105.5" y="92.5">PEG_RXN_9</text>
<text x="125.3" y="92.5">PEG_TXN_9</text>
<text x="125.4" y="90">PEG_TXP_9</text>
<text x="105.5" y="97.6">PEG_RXP_10</text>
<text x="105.5" y="100.2">PEG_RXN_10</text>
<text x="124" y="100.2">PEG_TXN_10</text>
<text x="124.2" y="97.6">PEG_TXP_10</text>
<text x="105.5" y="105.2">PEG_RXP_11</text>
<text x="105.5" y="107.8">PEG_RXN_11</text>
<text x="124" y="107.8">PEG_TXN_11</text>
<text x="124.2" y="105.2">PEG_TXP_11</text>
<text x="105.5" y="112.9">PEG_RXP_12</text>
<text x="124.2" y="112.9">PEG_TXP_12</text>
<text x="105.5" y="115.4">PEG_RXN_12</text>
<text x="124" y="115.4">PEG_TXN_12</text>
<text x="105.5" y="120.5">PEG_RXP_13</text>
<text x="105.5" y="123">PEG_RXN_13</text>
<text x="124" y="123">PEG_TXN_13</text>
<text x="124.2" y="120.5">PEG_TXP_13</text>
<text x="105.5" y="128.1">PEG_RXP_14</text>
<text x="105.5" y="130.6">PEG_RXN_14</text>
<text x="124" y="130.6">PEG_TXN_14</text>
<text x="124.2" y="128.1">PEG_TXP_14</text>
<text x="105.5" y="135.7">PEG_RXP_15</text>
<text x="124.2" y="135.7">PEG_TXP_15</text>
<text x="105.5" y="138.3">PEG_RXN_15</text>
<text x="124" y="138.3">PEG_TXN_15</text>
<text x="105.5" y="145.9">PEG_RCOMP</text>
<text x="105.5" y="158.6">DMI_RXP_0</text>
<text x="105.5" y="161.1">DMI_RXN_0</text>
<text x="125.9" y="161.1">DMI_TXN_0</text>
<text x="126.1" y="158.6">DMI_TXP_0</text>
<text x="105.5" y="166.2">DMI_RXP_1</text>
<text x="126.1" y="166.2">DMI_TXP_1</text>
<text x="105.5" y="168.7">DMI_RXN_1</text>
<text x="105.5" y="173.8">DMI_RXP_2</text>
<text x="125.9" y="168.7">DMI_TXN_1</text>
<text x="126.1" y="173.8">DMI_TXP_2</text>
<text x="105.5" y="176.4">DMI_RXN_2</text>
<text x="125.9" y="176.4">DMI_TXN_2</text>
<text x="105.5" y="181.4">DMI_RXP_3</text>
<text x="105.5" y="184">DMI_RXN_3</text>
<text x="125.9" y="184">DMI_TXN_3</text>
<text x="126.1" y="181.4">DMI_TXP_3</text>
</g>
<text font-size="1.8" fill="#00f" x="114.3" y="190.6">3 OF 13</text>
</svg>
